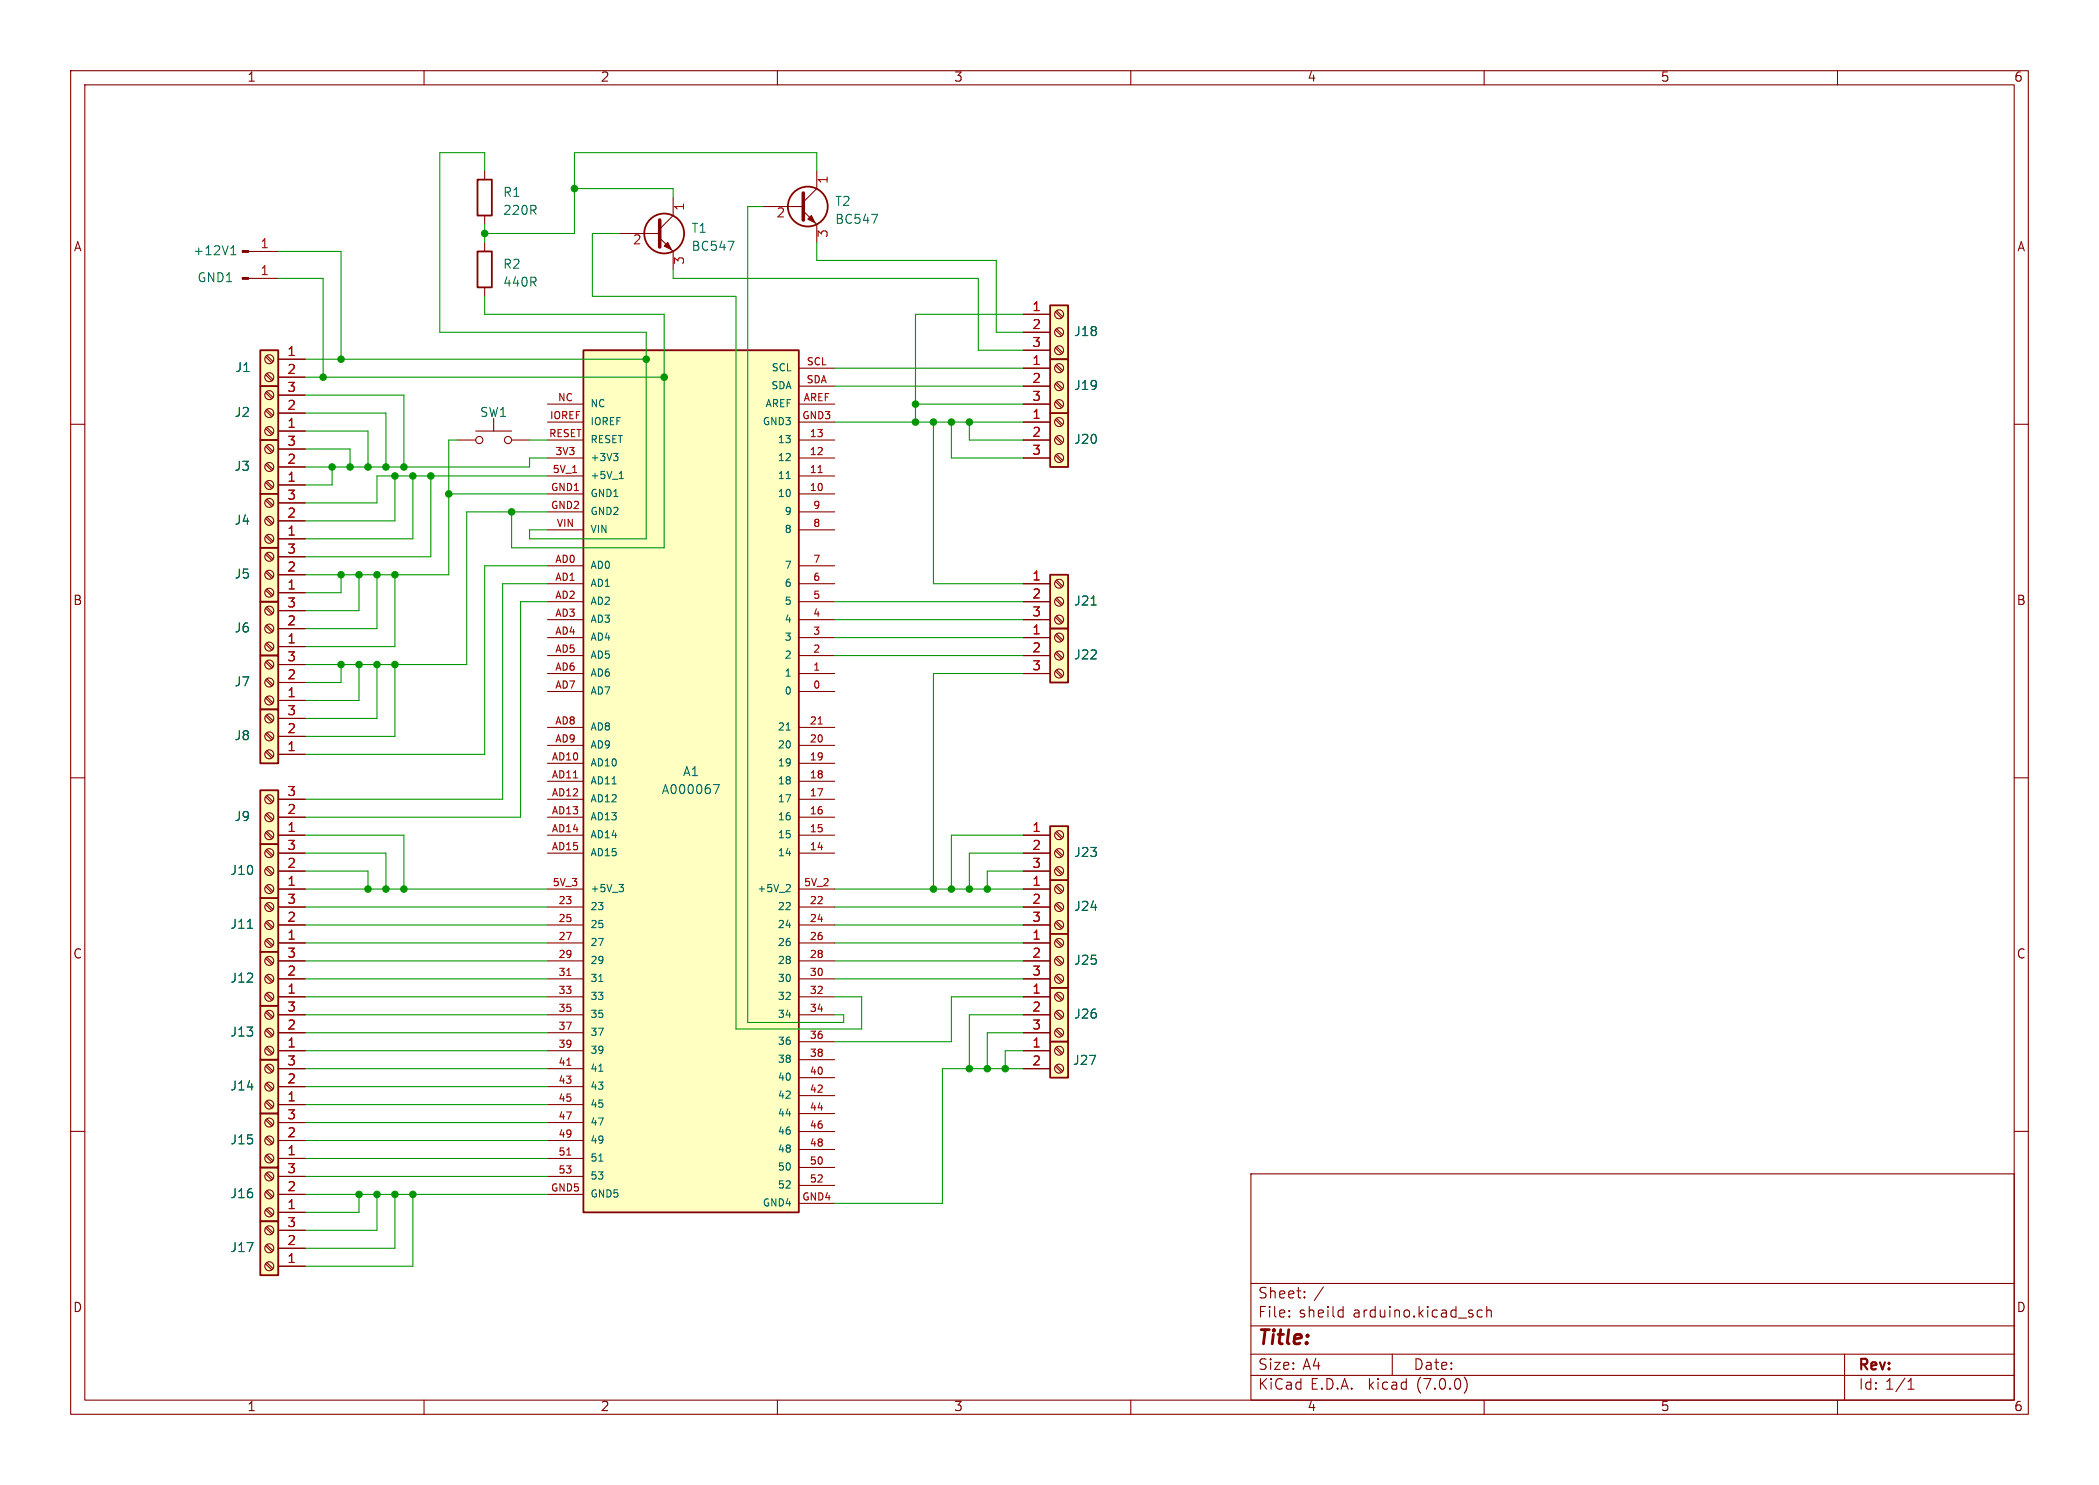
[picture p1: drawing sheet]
<svg xmlns="http://www.w3.org/2000/svg" width="297mm" height="210mm" viewBox="0 0 297 210" stroke-linecap="round" stroke-linejoin="round" font-family="sans-serif">
<g fill="none" stroke="#840000" stroke-width=".15">
<path d="M10 10h277v190h-277zM12 12h273v186h-273zM60 10v2M110 10v2M160 10v2M210 10v2M260 10v2M35.2 35.6h4.2M35.2 39.4h4.2M68.6 24.1v1.3M68.6 30.5v1.3M68.6 34.3v1.3"/>
<path d="M87.6 33h5.7M93.3 33.7l1.9 1.9v2.5M95.2 27.9v2.6l-1.9 1.9M107.9 29.2h5.8M113.7 29.8l1.9 2v2.5M115.6 24.1v2.6l-1.9 1.9M10 60h2M37.6 50.5l.9 .8M37.6 53l.9 .8M37.6 55.5l.9 .9M37.6 58.1l.9 .8M37.8 50.3l.8 .8"/>
<path d="M37.8 52.8l.8 .9M37.8 55.4l.8 .8M37.8 57.9l.8 .9M39.4 50.8h3.8M39.4 53.3h3.8M39.4 58.4h3.8M39.4 55.9h3.8M68.6 40.6v1.3M69.8 59.2v1.8M77.5 59.7h5M77.5 57.2h5M113 59.7h5.1"/>
<path d="M113 52.1h5.1M113 54.6h5.1M113 57.2h5.1M144.8 59.7h3.8M144.8 44.5h3.8M144.8 47h3.8M144.8 49.5h3.8M144.8 52.1h3.8M144.8 54.6h3.8M144.8 57.2h3.8M149.3 59.4l.9 .8M149.3 49.2l.9 .8"/>
<path d="M149.3 46.7l.9 .8M149.3 44.1l.9 .9M149.3 56.8l.9 .9M149.3 54.3l.9 .8M149.3 51.7l.9 .9M149.5 59.2l.9 .8M149.5 49l.9 .9M149.5 46.5l.9 .8M149.5 43.9l.9 .9M149.5 56.6l.9 .9M149.5 54.1l.9 .8M149.5 51.6l.9 .8"/>
<path d="M285 60h2M37.6 60.6l.9 .9M37.6 78.4l.9 .8M37.6 63.2l.9 .8M37.6 65.7l.9 .8M37.6 68.2l.9 .9M37.6 70.8l.9 .8M37.6 73.3l.9 .9M37.6 75.9l.9 .8M37.8 60.5l.8 .8M37.8 78.2l.8 .9M37.8 63l.8 .8"/>
<path d="M37.8 65.5l.8 .9M37.8 68.1l.8 .8M37.8 70.6l.8 .9M37.8 73.2l.8 .8M37.8 75.7l.8 .8M39.4 61h3.8M39.4 78.7h3.8M39.4 68.6h3.8M39.4 66h3.8M39.4 63.5h3.8M39.4 76.2h3.8M39.4 73.7h3.8"/>
<path d="M39.4 71.1h3.8M64.8 62.2h2.5M67.3 61h5.1M72.4 62.2h2.5M77.5 62.2h5M77.5 64.8h5M77.5 69.9h5M77.5 67.3h5M77.5 74.9h5M77.5 72.4h5M113 62.2h5.1M113 64.8h5.1"/>
<path d="M113 69.9h5.1M113 67.3h5.1M113 74.9h5.1M113 72.4h5.1M144.8 62.2h3.8M144.8 64.8h3.8M149.3 64.4l.9 .9M149.3 61.9l.9 .8M149.5 64.3l.9 .8M149.5 61.7l.9 .9M37.6 86l.9 .9M37.6 88.6l.9 .8"/>
<path d="M37.6 91.1l.9 .8M37.6 80.9l.9 .9M37.6 83.5l.9 .8M37.6 93.6l.9 .9M37.6 96.2l.9 .8M37.6 98.7l.9 .9M37.8 85.9l.8 .8M37.8 88.4l.8 .8M37.8 90.9l.8 .9M37.8 80.8l.8 .8M37.8 83.3l.8 .9M37.8 93.5l.8 .8"/>
<path d="M37.8 96l.8 .9M37.8 98.6l.8 .8M39.4 91.4h3.8M39.4 88.9h3.8M39.4 86.4h3.8M39.4 83.8h3.8M39.4 81.3h3.8M39.4 99.1h3.8M39.4 96.5h3.8M39.4 94h3.8M77.5 82.6h5M77.5 85.1h5"/>
<path d="M77.5 87.6h5M77.5 97.8h5M77.5 95.3h5M77.5 92.7h5M77.5 90.2h5M77.5 80h5M113 82.6h5.1M113 85.1h5.1M113 87.6h5.1M113 97.8h5.1M113 95.3h5.1M113 92.7h5.1"/>
<path d="M113 90.2h5.1M113 80h5.1M144.8 82.6h3.8M144.8 85.1h3.8M144.8 87.6h3.8M144.8 95.3h3.8M144.8 92.7h3.8M144.8 90.2h3.8M149.3 87.3l.9 .8M149.3 84.8l.9 .8M149.3 82.2l.9 .9M149.3 94.9l.9 .9"/>
<path d="M149.3 92.4l.9 .8M149.3 89.8l.9 .9M149.5 87.1l.9 .9M149.5 84.6l.9 .8M149.5 82l.9 .9M149.5 94.7l.9 .9M149.5 92.2l.9 .8M149.5 89.7l.9 .8M10 110h2M37.6 101.3l.9 .8M37.6 103.8l.9 .8M37.6 106.3l.9 .9"/>
<path d="M37.6 112.7l.9 .8M37.6 115.2l.9 .9M37.6 117.8l.9 .8M37.8 101.1l.8 .8M37.8 103.6l.8 .9M37.8 106.2l.8 .8M37.8 112.5l.8 .9M37.8 115.1l.8 .8M37.8 117.6l.8 .8M39.4 106.7h3.8M39.4 104.1h3.8M39.4 101.6h3.8"/>
<path d="M39.4 118.1h3.8M39.4 115.6h3.8M39.4 113h3.8M77.5 118.1h5M77.5 115.6h5M77.5 113h5M77.5 110.5h5M77.5 108h5M77.5 105.4h5M77.5 102.9h5M113 118.1h5.1M113 115.6h5.1"/>
<path d="M113 113h5.1M113 110.5h5.1M113 108h5.1M113 105.4h5.1M113 102.9h5.1M144.8 118.1h3.8M149.3 117.8l.9 .8M149.5 117.6l.9 .8M285 110h2M37.6 127.9l.9 .9M37.6 130.5l.9 .8M37.6 133l.9 .9"/>
<path d="M37.6 120.3l.9 .9M37.6 122.9l.9 .8M37.6 125.4l.9 .8M37.6 135.6l.9 .8M37.6 138.1l.9 .8M37.8 127.8l.8 .8M37.8 130.3l.8 .8M37.8 132.8l.8 .9M37.8 120.1l.8 .9M37.8 122.7l.8 .8M37.8 125.2l.8 .9M37.8 135.4l.8 .8"/>
<path d="M37.8 137.9l.8 .9M39.4 125.7h3.8M39.4 128.3h3.8M39.4 130.8h3.8M39.4 120.7h3.8M39.4 133.4h3.8M39.4 135.9h3.8M39.4 138.4h3.8M39.4 123.2h3.8M77.5 125.7h5M77.5 128.3h5M77.5 130.8h5"/>
<path d="M77.5 120.7h5M77.5 133.4h5M77.5 135.9h5M77.5 138.4h5M113 125.7h5.1M113 128.3h5.1M113 130.8h5.1M113 120.7h5.1M113 133.4h5.1M113 135.9h5.1M113 138.4h5.1M144.8 125.7h3.8"/>
<path d="M144.8 128.3h3.8M144.8 130.8h3.8M144.8 120.7h3.8M144.8 133.4h3.8M144.8 135.9h3.8M144.8 138.4h3.8M144.8 123.2h3.8M149.3 130.5l.9 .8M149.3 127.9l.9 .9M149.3 125.4l.9 .8M149.3 138.1l.9 .8M149.3 135.6l.9 .8"/>
<path d="M149.3 133l.9 .9M149.3 122.9l.9 .8M149.3 120.3l.9 .9M149.5 130.3l.9 .8M149.5 127.8l.9 .8M149.5 125.2l.9 .9M149.5 137.9l.9 .9M149.5 135.4l.9 .8M149.5 132.8l.9 .9M149.5 122.7l.9 .8M149.5 120.1l.9 .9M10 160h2"/>
<path d="M37.6 150.8l.9 .8M37.6 153.3l.9 .9M37.6 155.9l.9 .8M37.6 158.4l.9 .9M37.6 143.2l.9 .8M37.6 145.7l.9 .9M37.6 148.3l.9 .8M37.6 140.6l.9 .9M37.8 150.6l.8 .9M37.8 153.2l.8 .8M37.8 155.7l.8 .8M37.8 158.2l.8 .9"/>
<path d="M37.8 143l.8 .8M37.8 145.5l.8 .9M37.8 148.1l.8 .8M37.8 140.5l.8 .8M39.4 156.2h3.8M39.4 153.7h3.8M39.4 151.1h3.8M39.4 158.8h3.8M39.4 148.6h3.8M39.4 146.1h3.8M39.4 143.5h3.8M39.4 141h3.8"/>
<path d="M77.5 156.2h5M77.5 153.7h5M77.5 151.1h5M77.5 158.8h5M77.5 148.6h5M77.5 146.1h5M77.5 143.5h5M77.5 141h5M113 143.5h5.1M113 141h5.1M113 147.3h5.1M113 149.9h5.1"/>
<path d="M113 152.4h5.1M113 154.9h5.1M113 157.5h5.1M144.8 151.1h3.8M144.8 148.6h3.8M144.8 146.1h3.8M144.8 143.5h3.8M144.8 141h3.8M149.3 145.7l.9 .9M149.3 143.2l.9 .8M149.3 140.6l.9 .9M149.3 150.8l.9 .8"/>
<path d="M149.3 148.3l.9 .8M149.5 145.5l.9 .9M149.5 143l.9 .8M149.5 140.5l.9 .8M149.5 150.6l.9 .9M149.5 148.1l.9 .8M285 160h2M37.6 166l.9 .9M37.6 168.6l.9 .8M37.6 171.1l.9 .9M37.6 161l.9 .8M37.6 163.5l.9 .8"/>
<path d="M37.6 173.7l.9 .8M37.6 176.2l.9 .8M37.6 178.7l.9 .9M37.8 165.9l.8 .8M37.8 168.4l.8 .8M37.8 170.9l.8 .9M37.8 160.8l.8 .8M37.8 163.3l.8 .9M37.8 173.5l.8 .8M37.8 176l.8 .9M37.8 178.6l.8 .8M39.4 171.5h3.8"/>
<path d="M39.4 168.9h3.8M39.4 166.4h3.8M39.4 163.8h3.8M39.4 161.3h3.8M39.4 179.1h3.8M39.4 176.5h3.8M39.4 174h3.8M77.5 168.9h5M77.5 166.4h5M77.5 163.8h5M77.5 161.3h5M113 160h5.1"/>
<path d="M113 162.6h5.1M113 165.1h5.1M113 167.6h5.1M113 170.2h5.1M177 166h108v32h-108zM60 198v2M110 198v2M160 198v2M177 194.5h108M177 191.5h108M177 187.5h108M177 181.5h108"/>
<path d="M182.4 186.1l.1 .1-.1 .1M182.4 185.3l.1 .1-.1 .1M184.6 183.4v.1v.1M184.6 182.6v.1v.1M189.6 185.3h.4M190 184.8v1.5M190 186.2l-.4 .1M197 191.5v3M207.2 194.7a1.72 1.72 0 0 1 0 2.3M209.7 185.3h-.4l-.3 .2v.5l.2 .2 .1 .1 .4-.1M210 198v2M210.4 185.4a.37 .37 0 0 1 .6 .1v.8"/>
<path d="M210.4 184.8v1.5M260 198v2M261 191.5v6.5M270 196.5h.8M270 195.4l.4-.4v1.5"/>
<circle cx="38.1" cy="53.3" r=".63"/>
<circle cx="38.1" cy="55.9" r=".63"/>
<circle cx="38.1" cy="58.4" r=".63"/>
<circle cx="38.1" cy="50.8" r=".63"/>
<circle cx="149.9" cy="57.1" r=".63"/>
<circle cx="149.9" cy="44.4" r=".63"/>
<circle cx="149.9" cy="54.6" r=".63"/>
<circle cx="149.9" cy="47" r=".63"/>
<circle cx="149.9" cy="52.1" r=".63"/>
<circle cx="149.9" cy="49.5" r=".63"/>
<circle cx="149.9" cy="59.7" r=".63"/>
<circle cx="38.1" cy="73.7" r=".63"/>
<circle cx="38.1" cy="71.1" r=".63"/>
<circle cx="38.1" cy="63.5" r=".63"/>
<circle cx="38.1" cy="68.6" r=".63"/>
<circle cx="38.1" cy="66" r=".63"/>
<circle cx="38.1" cy="78.7" r=".63"/>
<circle cx="38.1" cy="61" r=".63"/>
<circle cx="38.1" cy="76.2" r=".63"/>
<circle cx="67.8" cy="62.2" r=".51"/>
<circle cx="71.9" cy="62.2" r=".51"/>
<circle cx="149.9" cy="64.8" r=".63"/>
<circle cx="149.9" cy="62.2" r=".63"/>
<circle cx="38.1" cy="99.1" r=".63"/>
<circle cx="38.1" cy="81.3" r=".63"/>
<circle cx="38.1" cy="96.5" r=".63"/>
<circle cx="38.1" cy="88.9" r=".63"/>
<circle cx="38.1" cy="91.4" r=".63"/>
<circle cx="38.1" cy="86.4" r=".63"/>
<circle cx="38.1" cy="83.8" r=".63"/>
<circle cx="38.1" cy="94" r=".63"/>
<circle cx="149.9" cy="82.5" r=".63"/>
<circle cx="149.9" cy="85.1" r=".63"/>
<circle cx="149.9" cy="95.2" r=".63"/>
<circle cx="149.9" cy="87.6" r=".63"/>
<circle cx="149.9" cy="92.7" r=".63"/>
<circle cx="149.9" cy="90.2" r=".63"/>
<circle cx="38.1" cy="101.6" r=".63"/>
<circle cx="38.1" cy="115.6" r=".63"/>
<circle cx="38.1" cy="113" r=".63"/>
<circle cx="38.1" cy="118.1" r=".63"/>
<circle cx="38.1" cy="104.1" r=".63"/>
<circle cx="38.1" cy="106.7" r=".63"/>
<circle cx="149.9" cy="118.1" r=".63"/>
<circle cx="38.1" cy="123.2" r=".63"/>
<circle cx="38.1" cy="120.6" r=".63"/>
<circle cx="38.1" cy="125.7" r=".63"/>
<circle cx="38.1" cy="133.3" r=".63"/>
<circle cx="38.1" cy="128.3" r=".63"/>
<circle cx="38.1" cy="130.8" r=".63"/>
<circle cx="38.1" cy="138.4" r=".63"/>
<circle cx="38.1" cy="135.9" r=".63"/>
<circle cx="149.9" cy="125.7" r=".63"/>
<circle cx="149.9" cy="123.2" r=".63"/>
<circle cx="149.9" cy="120.6" r=".63"/>
<circle cx="149.9" cy="128.3" r=".63"/>
<circle cx="149.9" cy="130.8" r=".63"/>
<circle cx="149.9" cy="135.9" r=".63"/>
<circle cx="149.9" cy="138.4" r=".63"/>
<circle cx="149.9" cy="133.3" r=".63"/>
<circle cx="38.1" cy="143.5" r=".63"/>
<circle cx="38.1" cy="141" r=".63"/>
<circle cx="38.1" cy="153.7" r=".63"/>
<circle cx="38.1" cy="158.7" r=".63"/>
<circle cx="38.1" cy="151.1" r=".63"/>
<circle cx="38.1" cy="146" r=".63"/>
<circle cx="38.1" cy="156.2" r=".63"/>
<circle cx="38.1" cy="148.6" r=".63"/>
<circle cx="149.9" cy="141" r=".63"/>
<circle cx="149.9" cy="151.1" r=".63"/>
<circle cx="149.9" cy="146" r=".63"/>
<circle cx="149.9" cy="143.5" r=".63"/>
<circle cx="149.9" cy="148.6" r=".63"/>
<circle cx="38.1" cy="179.1" r=".63"/>
<circle cx="38.1" cy="161.3" r=".63"/>
<circle cx="38.1" cy="163.8" r=".63"/>
<circle cx="38.1" cy="174" r=".63"/>
<circle cx="38.1" cy="168.9" r=".63"/>
<circle cx="38.1" cy="176.5" r=".63"/>
<circle cx="38.1" cy="166.4" r=".63"/>
<circle cx="38.1" cy="171.4" r=".63"/>
</g>
<g fill="#ffffc2" stroke="#ffffc2" stroke-width=".14">
<path d="M36.8 85.1h2.6v7.6h-2.6z"/>
<path d="M36.8 49.5h2.6v5.1h-2.6z"/>
<path d="M148.6 124.5h2.5v7.6h-2.5z"/>
<path d="M148.6 81.3h2.5v7.6h-2.5z"/>
<path d="M148.6 58.4h2.5v7.6h-2.5z"/>
<path d="M148.6 43.2h2.5v7.6h-2.5z"/>
<path d="M36.8 54.6h2.6v7.6h-2.6z"/>
<path d="M148.6 50.8h2.5v7.6h-2.5z"/>
<path d="M36.8 77.5h2.6v7.6h-2.6z"/>
<path d="M36.8 62.2h2.6v7.7h-2.6z"/>
<path d="M36.8 69.9h2.6v7.6h-2.6z"/>
<path d="M36.8 92.7h2.6v7.6h-2.6z"/>
<path d="M36.8 100.3h2.6v7.7h-2.6z"/>
<path d="M36.8 149.9h2.6v7.6h-2.6z"/>
<path d="M36.8 165.1h2.6v7.6h-2.6z"/>
<path d="M36.8 157.5h2.6v7.6h-2.6z"/>
<path d="M36.8 142.2h2.6v7.7h-2.6z"/>
<path d="M36.8 172.7h2.6v7.6h-2.6z"/>
<path d="M82.5 49.5h30.5v122h-30.5z"/>
<path d="M36.8 111.8h2.6v7.6h-2.6z"/>
<path d="M148.6 139.7h2.5v7.6h-2.5z"/>
<path d="M148.6 147.3h2.5v5.1h-2.5z"/>
<path d="M148.6 132.1h2.5v7.6h-2.5z"/>
<path d="M36.8 127h2.6v7.6h-2.6z"/>
<path d="M36.8 119.4h2.6v7.6h-2.6z"/>
<path d="M36.8 134.6h2.6v7.6h-2.6z"/>
<path d="M148.6 88.9h2.5v7.6h-2.5z"/>
<path d="M148.6 116.8h2.5v7.7h-2.5z"/>
</g>
<g fill="none" stroke="#840000" stroke-width=".25">
<path d="M67.6 25.4h2v5.1h-2zM67.6 35.6h2v5h-2zM36.8 49.5h2.6v5.1h-2.6zM36.8 54.6h2.6v7.6h-2.6zM82.5 49.5h30.5v122h-30.5zM148.6 58.4h2.5v7.6h-2.5zM148.6 43.2h2.5v7.6h-2.5zM148.6 50.8h2.5v7.6h-2.5zM36.8 77.5h2.6v7.6h-2.6zM36.8 62.2h2.6v7.7h-2.6zM36.8 69.9h2.6v7.6h-2.6zM36.8 85.1h2.6v7.6h-2.6z"/>
<path d="M36.8 92.7h2.6v7.6h-2.6zM148.6 81.3h2.5v7.6h-2.5zM148.6 88.9h2.5v7.6h-2.5zM36.8 100.3h2.6v7.7h-2.6zM36.8 111.8h2.6v7.6h-2.6zM36.8 119.4h2.6v7.6h-2.6zM148.6 116.8h2.5v7.7h-2.5zM36.8 127h2.6v7.6h-2.6zM36.8 134.6h2.6v7.6h-2.6zM148.6 124.5h2.5v7.6h-2.5zM148.6 139.7h2.5v7.6h-2.5zM148.6 132.1h2.5v7.6h-2.5z"/>
<path d="M36.8 149.9h2.6v7.6h-2.6zM36.8 157.5h2.6v7.6h-2.6zM36.8 142.2h2.6v7.7h-2.6zM148.6 147.3h2.5v5.1h-2.5zM36.8 165.1h2.6v7.6h-2.6zM36.8 172.7h2.6v7.6h-2.6z"/>
<circle cx="94" cy="33" r="2.82"/>
<circle cx="114.3" cy="29.2" r="2.82"/>
</g>
<g fill="#840000" stroke="#840000" stroke-width=".15">
<path d="M34.3 35.4h.9v.3h-.9z"/>
<path d="M34.3 39.2h.9v.3h-.9z"/>
<path d="M114.8 30.5l.5 1-1-.5z"/>
<path d="M94 34.8l.5-.5 .5 1z"/>
</g>
<g fill="none" stroke="#006464" stroke-width=".15">
<path d="M32.7 36h.7M32.7 35.1l.3-.3v1.2M103 34.1h.8l-.5 1.3M123.3 30.3h.9l-.6 1.3M86.8 64.1h.6l-.3 .4M87.3 64.6l.1 .1-.1 .4M87.6 67.7h.6M87.8 66.8l.1-.1v1M111.2 67.7h.6M154.4 85.6h.7M100.9 111h.9l-.6 1.2M111.2 103.2h.6"/>
<path d="M35 131.3h.7M87.6 125.1h.6l-.3 .4M88.1 125.5l.1 .2-.1 .4M111.4 125.1h.3l.1 .3-.6 .7h.6"/>
</g>
<path d="M93.3 31.1v3.8M113.7 27.3v3.8" fill="none" stroke="#840000" stroke-width=".51"/>
<path d="M115.8 66.8h.5M115.8 102.4h.5M80.2 138h.6M80.2 150.7h.6M80.2 163.4h.6" fill="none" stroke="#a90000" stroke-width=".15"/>
<g fill="none" stroke="#009600" stroke-width=".15">
<path d="M39.4 39.4h6.3v13.9M39.4 35.6h8.9v15.2M68.6 24.1v-2.5h-6.4v25.4h29.2v29.2h-16.5v-1.3h2.6M68.6 31.8v2.5M81.3 26.7h13.9v1.2M87.6 33h-3.8v8.9h20.3v103.6h17.8v-4.5h-3.8M95.2 38.1v1.3h43.2v10.1h6.4M107.9 29.2h-2.1v115.4h13.6v-1.1h-1.3M115.6 34.3v2.5h25.4v10.2h3.8M115.6 24.1v-2.5h-34.3v11.4h-12.7M43.2 58.4h11.4v7.6M43.2 55.9h13.9v10.1"/>
<path d="M43.2 50.8h48.2M43.2 53.3h50.8M68.6 41.9v2.6h25.4v33h-21.6v-5.1M118.1 59.7h26.7M118.1 52.1h26.7M118.1 54.6h26.7M129.5 57.2h15.3M132.1 59.7v22.9h12.7M134.6 59.7v5.1h10.2M137.2 59.7v2.5h7.6M144.8 44.5h-15.3v15.2M43.2 61h8.9v5"/>
<path d="M43.2 63.5h6.3v2.5M47 66v2.6h-3.8M55.9 67.3v6.4h-12.7M58.4 67.3v8.9h-15.2M61 67.3v11.4h-17.8M63.5 69.9h14M64.8 62.2h-1.3v19.1h-20.3M74.9 62.2h2.6M77.5 64.8h-2.6v1.2h-31.7M77.5 72.4h-11.5v21.6h-22.8M77.5 67.3h-24.2v3.8h-10.1M48.3 81.3v2.5h-5.1"/>
<path d="M48.3 94v2.5h-5.1M50.8 94v5.1h-7.6M50.8 81.3v5.1h-7.6M53.3 81.3v7.6h-10.1M53.3 94v7.6h-10.1M55.9 81.3v10.1h-12.7M55.9 94v10.1h-12.7M77.5 80h-8.9v26.7h-25.4M77.5 82.6h-6.4v30.4h-27.9M77.5 85.1h-3.8v30.5h-30.5M118.1 85.1h26.7M118.1 92.7h26.7"/>
<path d="M118.1 87.6h26.7M118.1 90.2h26.7M144.8 95.3h-12.7v30.4M43.2 118.1h13.9v7.6M144.8 118.1h-10.2v7.6M43.2 120.7h11.4v5M43.2 123.2h8.9v2.5M43.2 128.3h34.3M43.2 135.9h34.3M43.2 138.4h34.3M43.2 125.7h34.3M43.2 133.4h34.3"/>
<path d="M43.2 130.8h34.3M118.1 128.3h26.7M118.1 135.9h26.7M118.1 138.4h26.7M118.1 125.7h26.7M118.1 133.4h26.7M118.1 130.8h26.7M144.8 120.7h-7.6v5M144.8 123.2h-5.1v2.5M43.2 158.8h34.3M43.2 156.2h34.3M43.2 143.5h34.3"/>
<path d="M43.2 151.1h34.3M43.2 148.6h34.3M43.2 153.7h34.3M43.2 146.1h34.3M43.2 141h34.3M144.8 143.5h-7.6v7.6M144.8 151.1h-11.5v19.1h-15.2M144.8 148.6h-2.6v2.5M144.8 146.1h-5.1v5M144.8 141h-10.2v6.3h-16.5M43.2 161.3h34.3M43.2 166.4h34.3"/>
<path d="M43.2 163.8h34.3M43.2 168.9h34.3M50.8 168.9v2.6h-7.6M53.3 168.9v5.1h-10.1M55.9 168.9v7.6h-12.7M58.4 168.9v10.2h-15.2"/>
</g>
<g fill="#009600" stroke="#009600" stroke-width=".15">
<circle cx="94" cy="53.3" r=".46"/>
<circle cx="132.1" cy="59.7" r=".46"/>
<circle cx="134.6" cy="59.7" r=".46"/>
<circle cx="137.2" cy="59.7" r=".46"/>
<circle cx="129.5" cy="59.7" r=".46"/>
<circle cx="129.5" cy="57.2" r=".46"/>
<circle cx="81.3" cy="26.7" r=".46"/>
<circle cx="68.6" cy="33" r=".46"/>
<circle cx="63.5" cy="69.9" r=".46"/>
<circle cx="72.4" cy="72.4" r=".46"/>
<circle cx="48.3" cy="50.8" r=".46"/>
<circle cx="45.7" cy="53.3" r=".46"/>
<circle cx="91.4" cy="50.8" r=".46"/>
<circle cx="52.1" cy="66" r=".46"/>
<circle cx="54.6" cy="66" r=".46"/>
<circle cx="57.1" cy="66" r=".46"/>
<circle cx="61" cy="67.3" r=".46"/>
<circle cx="58.4" cy="67.3" r=".46"/>
<circle cx="55.9" cy="94" r=".46"/>
<circle cx="53.3" cy="94" r=".46"/>
<circle cx="50.8" cy="94" r=".46"/>
<circle cx="48.3" cy="94" r=".46"/>
<circle cx="55.9" cy="67.3" r=".46"/>
<circle cx="55.9" cy="81.3" r=".46"/>
<circle cx="50.8" cy="81.3" r=".46"/>
<circle cx="47" cy="66" r=".46"/>
<circle cx="49.5" cy="66" r=".46"/>
<circle cx="53.3" cy="81.3" r=".46"/>
<circle cx="48.3" cy="81.3" r=".46"/>
<circle cx="50.8" cy="168.9" r=".46"/>
<circle cx="58.4" cy="168.9" r=".46"/>
<circle cx="55.9" cy="168.9" r=".46"/>
<circle cx="53.3" cy="168.9" r=".46"/>
<circle cx="137.2" cy="151.1" r=".46"/>
<circle cx="139.7" cy="151.1" r=".46"/>
<circle cx="142.2" cy="151.1" r=".46"/>
<circle cx="57.1" cy="125.7" r=".46"/>
<circle cx="54.6" cy="125.7" r=".46"/>
<circle cx="52.1" cy="125.7" r=".46"/>
<circle cx="137.2" cy="125.7" r=".46"/>
<circle cx="139.7" cy="125.7" r=".46"/>
<circle cx="132.1" cy="125.7" r=".46"/>
<circle cx="134.6" cy="125.7" r=".46"/>
</g>
<text font-size="2.8" fill="#840000" x="178" y="190.8">Title:</text>
<g font-size="2.1" fill="#840000">
<text x="178" y="183.9">Sheet:</text>
<text x="185.9" y="183.9">/</text>
<text x="178" y="186.6">File:</text>
<text x="183.8" y="186.6">sheild</text>
<text x="191.5" y="186.6">arduino.kicad_sch</text>
<text x="178" y="196.8">KiCad</text>
<text x="178" y="194">Size:</text>
<text x="184.3" y="194">A4</text>
<text x="185.4" y="196.8">E.D.A.</text>
<text x="193.7" y="196.8">kicad</text>
<text x="200" y="194">Date:</text>
<text x="200.6" y="196.8">(7.0.0)</text>
<text x="263" y="194.2">Rev:</text>
<text x="263" y="196.8">Id: 1/1</text>
</g>
<g font-size="1.8" fill="#840000">
<text x="35" y="11.8">1</text>
<text x="85" y="11.8">2</text>
<text x="135" y="11.8">3</text>
<text x="185" y="11.8">4</text>
<text x="235" y="11.8">5</text>
<text x="285" y="11.8">6</text>
<text x="10.4" y="35.8">A</text>
<text x="285.4" y="35.8">A</text>
<text x="10.3" y="85.8">B</text>
<text x="285.3" y="85.8">B</text>
<text x="10.3" y="135.8">C</text>
<text x="285.3" y="135.8">C</text>
<text x="10.3" y="185.8">D</text>
<text x="285.3" y="185.8">D</text>
<text x="35" y="199.8">1</text>
<text x="85" y="199.8">2</text>
<text x="135" y="199.8">3</text>
<text x="185" y="199.8">4</text>
<text x="235" y="199.8">5</text>
<text x="285" y="199.8">6</text>
</g>
<g font-size="1.8" fill="#006464">
<text x="71.1" y="28.1">R1</text>
<text x="118.1" y="29.4">T2</text>
<text x="71.1" y="30.7">220R</text>
<text x="97.8" y="33.2">T1</text>
<text x="97.8" y="35.8">BC547</text>
<text x="118.1" y="31.9">BC547</text>
<text x="27.3" y="36.4">+12V1</text>
<text x="27.9" y="40.2">GND1</text>
<text x="71.1" y="38.3">R2</text>
<text x="71.1" y="40.8">440R</text>
<text x="151.9" y="47.8">J18</text>
<text x="33.2" y="52.9">J1</text>
<text x="33.1" y="59.2">J2</text>
<text x="67.9" y="59.2">SW1</text>
<text x="151.9" y="55.4">J19</text>
<text x="151.9" y="63.1">J20</text>
<text x="33.1" y="66.9">J3</text>
<text x="33.1" y="74.5">J4</text>
<text x="33.1" y="82.1">J5</text>
<text x="33.1" y="89.7">J6</text>
<text x="151.9" y="85.9">J21</text>
<text x="151.9" y="93.5">J22</text>
<text x="33.1" y="97.3">J7</text>
<text x="33.1" y="105">J8</text>
<text x="93.6" y="112.6">A000067</text>
<text x="96.6" y="110">A1</text>
<text x="33.1" y="116.4">J9</text>
<text x="32.5" y="124">J10</text>
<text x="151.9" y="121.5">J23</text>
<text x="32.5" y="131.6">J11</text>
<text x="151.9" y="129.1">J24</text>
<text x="151.9" y="136.7">J25</text>
<text x="32.5" y="139.3">J12</text>
<text x="32.5" y="146.9">J13</text>
<text x="151.9" y="144.3">J26</text>
<text x="32.5" y="154.5">J14</text>
<text x="151.8" y="150.9">J27</text>
<text x="32.5" y="162.1">J15</text>
<text x="32.5" y="169.7">J16</text>
<text x="32.5" y="177.4">J17</text>
</g>
<g font-size="1.8" fill="#a90000">
<text x="97.2" y="29.9" transform="rotate(-90 97.2 29.9)">1</text>
<text x="117.5" y="26.1" transform="rotate(-90 117.5 26.1)">1</text>
<text x="36.8" y="35.3">1</text>
<text x="89.5" y="34.9">2</text>
<text x="109.8" y="31.1">2</text>
<text x="117.5" y="33.7" transform="rotate(-90 117.5 33.7)">3</text>
<text x="36.8" y="39.1">1</text>
<text x="97.2" y="37.5" transform="rotate(-90 97.2 37.5)">3</text>
<text x="146" y="44.2">1</text>
<text x="146" y="46.7">2</text>
<text x="40.6" y="50.5">1</text>
<text x="40.6" y="53.1">2</text>
<text x="146" y="49.3">3</text>
<text x="146" y="51.8">1</text>
<text x="40.6" y="58.2">2</text>
<text x="40.6" y="55.6">3</text>
<text x="146" y="59.4">1</text>
<text x="146" y="54.4">2</text>
<text x="146" y="56.9">3</text>
<text x="40.6" y="60.7">1</text>
<text x="40.6" y="65.8">2</text>
<text x="40.6" y="63.2">3</text>
<text x="146" y="62">2</text>
<text x="146" y="64.5">3</text>
<text x="40.6" y="68.3">1</text>
<text x="40.6" y="70.9">3</text>
<text x="40.6" y="75.9">1</text>
<text x="40.6" y="73.4">2</text>
<text x="40.6" y="83.6">1</text>
<text x="40.6" y="81">2</text>
<text x="40.6" y="78.5">3</text>
<text x="146" y="82.3">1</text>
<text x="40.6" y="88.6">2</text>
<text x="40.6" y="86.1">3</text>
<text x="146" y="84.8">2</text>
<text x="146" y="87.4">3</text>
<text x="146" y="89.9">1</text>
<text x="40.6" y="91.2">1</text>
<text x="40.6" y="93.7">3</text>
<text x="146" y="92.5">2</text>
<text x="146" y="95">3</text>
<text x="40.6" y="98.8">1</text>
<text x="40.6" y="96.3">2</text>
<text x="40.6" y="101.3">3</text>
<text x="40.6" y="106.4">1</text>
<text x="40.6" y="103.9">2</text>
<text x="40.6" y="112.8">3</text>
<text x="40.6" y="117.9">1</text>
<text x="40.6" y="115.3">2</text>
<text x="146" y="117.9">1</text>
<text x="40.6" y="125.5">1</text>
<text x="40.6" y="122.9">2</text>
<text x="40.6" y="120.4">3</text>
<text x="146" y="125.5">1</text>
<text x="146" y="120.4">2</text>
<text x="146" y="122.9">3</text>
<text x="40.6" y="130.6">2</text>
<text x="40.6" y="128">3</text>
<text x="146" y="128">2</text>
<text x="146" y="130.6">3</text>
<text x="40.6" y="133.1">1</text>
<text x="40.6" y="135.6">3</text>
<text x="146" y="133.1">1</text>
<text x="146" y="135.6">2</text>
<text x="40.6" y="143.3">3</text>
<text x="40.6" y="140.7">1</text>
<text x="40.6" y="138.2">2</text>
<text x="146" y="140.7">1</text>
<text x="146" y="143.3">2</text>
<text x="146" y="138.2">3</text>
<text x="40.6" y="148.3">1</text>
<text x="40.6" y="145.8">2</text>
<text x="146" y="145.8">3</text>
<text x="146" y="148.3">1</text>
<text x="40.6" y="156">1</text>
<text x="40.6" y="153.4">2</text>
<text x="40.6" y="150.9">3</text>
<text x="146" y="150.9">2</text>
<text x="40.6" y="161">2</text>
<text x="40.6" y="158.5">3</text>
<text x="40.6" y="166.1">3</text>
<text x="40.6" y="163.6">1</text>
<text x="40.6" y="171.2">1</text>
<text x="40.6" y="168.7">2</text>
<text x="40.6" y="173.7">3</text>
<text x="40.6" y="178.8">1</text>
<text x="40.6" y="176.3">2</text>
</g>
<g font-size="1.4" fill="#006464">
<text x="109" y="52.8">SCL</text>
<text x="83.6" y="57.8">NC</text>
<text x="108.2" y="57.8">AREF</text>
<text x="109" y="55.3">SDA</text>
<text x="83.6" y="65.5">+3V3</text>
<text x="83.6" y="60.4">IOREF</text>
<text x="83.6" y="62.9">RESET</text>
<text x="107.8" y="60.4">GND3</text>
<text x="109.9" y="65.5">12</text>
<text x="109.9" y="62.9">13</text>
<text x="83.6" y="68">+5V_1</text>
<text x="83.6" y="70.5">GND1</text>
<text x="109.9" y="70.5">10</text>
<text x="109.9" y="68">11</text>
<text x="83.6" y="73.1">GND2</text>
<text x="83.6" y="75.6">VIN</text>
<text x="110.9" y="75.6">8</text>
<text x="110.9" y="73.1">9</text>
<text x="83.6" y="80.7">AD0</text>
<text x="83.6" y="83.2">AD1</text>
<text x="110.9" y="83.2">6</text>
<text x="110.9" y="80.7">7</text>
<text x="83.6" y="85.8">AD2</text>
<text x="83.6" y="88.3">AD3</text>
<text x="110.9" y="88.3">4</text>
<text x="110.9" y="85.8">5</text>
<text x="83.6" y="90.9">AD4</text>
<text x="83.6" y="93.4">AD5</text>
<text x="83.6" y="95.9">AD6</text>
<text x="110.9" y="95.9">1</text>
<text x="110.9" y="93.4">2</text>
<text x="110.9" y="90.9">3</text>
<text x="83.6" y="98.5">AD7</text>
<text x="110.9" y="98.5">0</text>
<text x="83.6" y="103.6">AD8</text>
<text x="83.6" y="106.1">AD9</text>
<text x="109.9" y="106.1">20</text>
<text x="109.9" y="103.6">21</text>
<text x="83.6" y="108.6">AD10</text>
<text x="83.6" y="111.2">AD11</text>
<text x="83.6" y="113.7">AD12</text>
<text x="109.9" y="113.7">17</text>
<text x="109.9" y="111.2">18</text>
<text x="109.9" y="108.6">19</text>
<text x="83.6" y="116.3">AD13</text>
<text x="83.6" y="118.8">AD14</text>
<text x="109.9" y="118.8">15</text>
<text x="109.9" y="116.3">16</text>
<text x="83.6" y="121.3">AD15</text>
<text x="109.9" y="121.3">14</text>
<text x="83.6" y="129">23</text>
<text x="83.6" y="131.5">25</text>
<text x="83.6" y="126.4">+5V_3</text>
<text x="107" y="126.4">+5V_2</text>
<text x="109.9" y="129">22</text>
<text x="109.9" y="131.5">24</text>
<text x="83.6" y="134">27</text>
<text x="83.6" y="136.6">29</text>
<text x="109.9" y="134">26</text>
<text x="109.9" y="136.6">28</text>
<text x="83.6" y="139.1">31</text>
<text x="83.6" y="141.7">33</text>
<text x="109.9" y="139.1">30</text>
<text x="109.9" y="141.7">32</text>
<text x="83.6" y="144.2">35</text>
<text x="83.6" y="146.7">37</text>
<text x="83.6" y="149.3">39</text>
<text x="109.9" y="144.2">34</text>
<text x="109.9" y="148">36</text>
<text x="83.6" y="151.8">41</text>
<text x="83.6" y="154.4">43</text>
<text x="109.9" y="150.6">38</text>
<text x="109.9" y="153.1">40</text>
<text x="109.9" y="155.6">42</text>
<text x="83.6" y="156.9">45</text>
<text x="83.6" y="159.4">47</text>
<text x="83.6" y="162">49</text>
<text x="109.9" y="158.2">44</text>
<text x="109.9" y="160.7">46</text>
<text x="83.6" y="164.5">51</text>
<text x="83.6" y="167.1">53</text>
<text x="109.9" y="163.3">48</text>
<text x="109.9" y="165.8">50</text>
<text x="83.6" y="169.6">GND5</text>
<text x="107.8" y="170.9">GND4</text>
<text x="109.9" y="168.3">52</text>
</g>
<g font-size="1.4" fill="#a90000">
<text x="114.1" y="51.8">SCL</text>
<text x="77.7" y="59.4">IOREF</text>
<text x="78.9" y="56.9">NC</text>
<text x="113.4" y="59.4">GND3</text>
<text x="113.6" y="56.9">AREF</text>
<text x="114.1" y="54.4">SDA</text>
<text x="77.6" y="62">RESET</text>
<text x="78.5" y="64.5">3V3</text>
<text x="114.5" y="64.5">12</text>
<text x="114.5" y="62">13</text>
<text x="77.9" y="69.6">GND1</text>
<text x="78.1" y="67.1">5V_1</text>
<text x="114.5" y="69.6">10</text>
<text x="114.5" y="67.1">11</text>
<text x="77.9" y="72.1">GND2</text>
<text x="78.7" y="74.7">VIN</text>
<text x="115" y="74.7">8</text>
<text x="115" y="72.1">9</text>
<text x="78.5" y="79.8">AD0</text>
<text x="78.5" y="82.3">AD1</text>
<text x="115" y="82.3">6</text>
<text x="115" y="79.8">7</text>
<text x="78.5" y="84.8">AD2</text>
<text x="78.5" y="87.4">AD3</text>
<text x="78.5" y="89.9">AD4</text>
<text x="115" y="89.9">3</text>
<text x="115" y="87.4">4</text>
<text x="115" y="84.8">5</text>
<text x="78.5" y="92.5">AD5</text>
<text x="78.5" y="95">AD6</text>
<text x="115" y="95">1</text>
<text x="115" y="92.5">2</text>
<text x="78.5" y="97.5">AD7</text>
<text x="115" y="97.5">0</text>
<text x="78" y="107.7">AD10</text>
<text x="78.5" y="102.6">AD8</text>
<text x="78.5" y="105.2">AD9</text>
<text x="114.5" y="107.7">19</text>
<text x="114.5" y="105.2">20</text>
<text x="114.5" y="102.6">21</text>
<text x="78" y="110.2">AD11</text>
<text x="78" y="112.8">AD12</text>
<text x="114.5" y="112.8">17</text>
<text x="114.5" y="110.2">18</text>
<text x="78" y="115.3">AD13</text>
<text x="78" y="117.9">AD14</text>
<text x="114.5" y="117.9">15</text>
<text x="114.5" y="115.3">16</text>
<text x="78" y="120.4">AD15</text>
<text x="78.1" y="125.5">5V_3</text>
<text x="113.7" y="125.5">5V_2</text>
<text x="114.5" y="120.4">14</text>
<text x="79" y="128">23</text>
<text x="79" y="130.6">25</text>
<text x="114.5" y="128">22</text>
<text x="114.5" y="130.6">24</text>
<text x="79" y="133.1">27</text>
<text x="79" y="135.6">29</text>
<text x="114.5" y="133.1">26</text>
<text x="114.5" y="135.6">28</text>
<text x="79" y="138.2">31</text>
<text x="79" y="140.7">33</text>
<text x="79" y="143.3">35</text>
<text x="114.5" y="138.2">30</text>
<text x="114.5" y="140.7">32</text>
<text x="114.5" y="143.3">34</text>
<text x="79" y="145.8">37</text>
<text x="79" y="148.3">39</text>
<text x="114.5" y="147.1">36</text>
<text x="114.5" y="149.6">38</text>
<text x="79" y="150.9">41</text>
<text x="79" y="153.4">43</text>
<text x="79" y="156">45</text>
<text x="114.5" y="152.1">40</text>
<text x="114.5" y="154.7">42</text>
<text x="79" y="158.5">47</text>
<text x="79" y="161">49</text>
<text x="114.5" y="157.2">44</text>
<text x="114.5" y="159.8">46</text>
<text x="79" y="163.6">51</text>
<text x="79" y="166.1">53</text>
<text x="114.5" y="162.3">48</text>
<text x="114.5" y="164.8">50</text>
<text x="114.5" y="167.4">52</text>
<text x="77.9" y="168.7">GND5</text>
<text x="113.4" y="169.9">GND4</text>
</g>
</svg>
